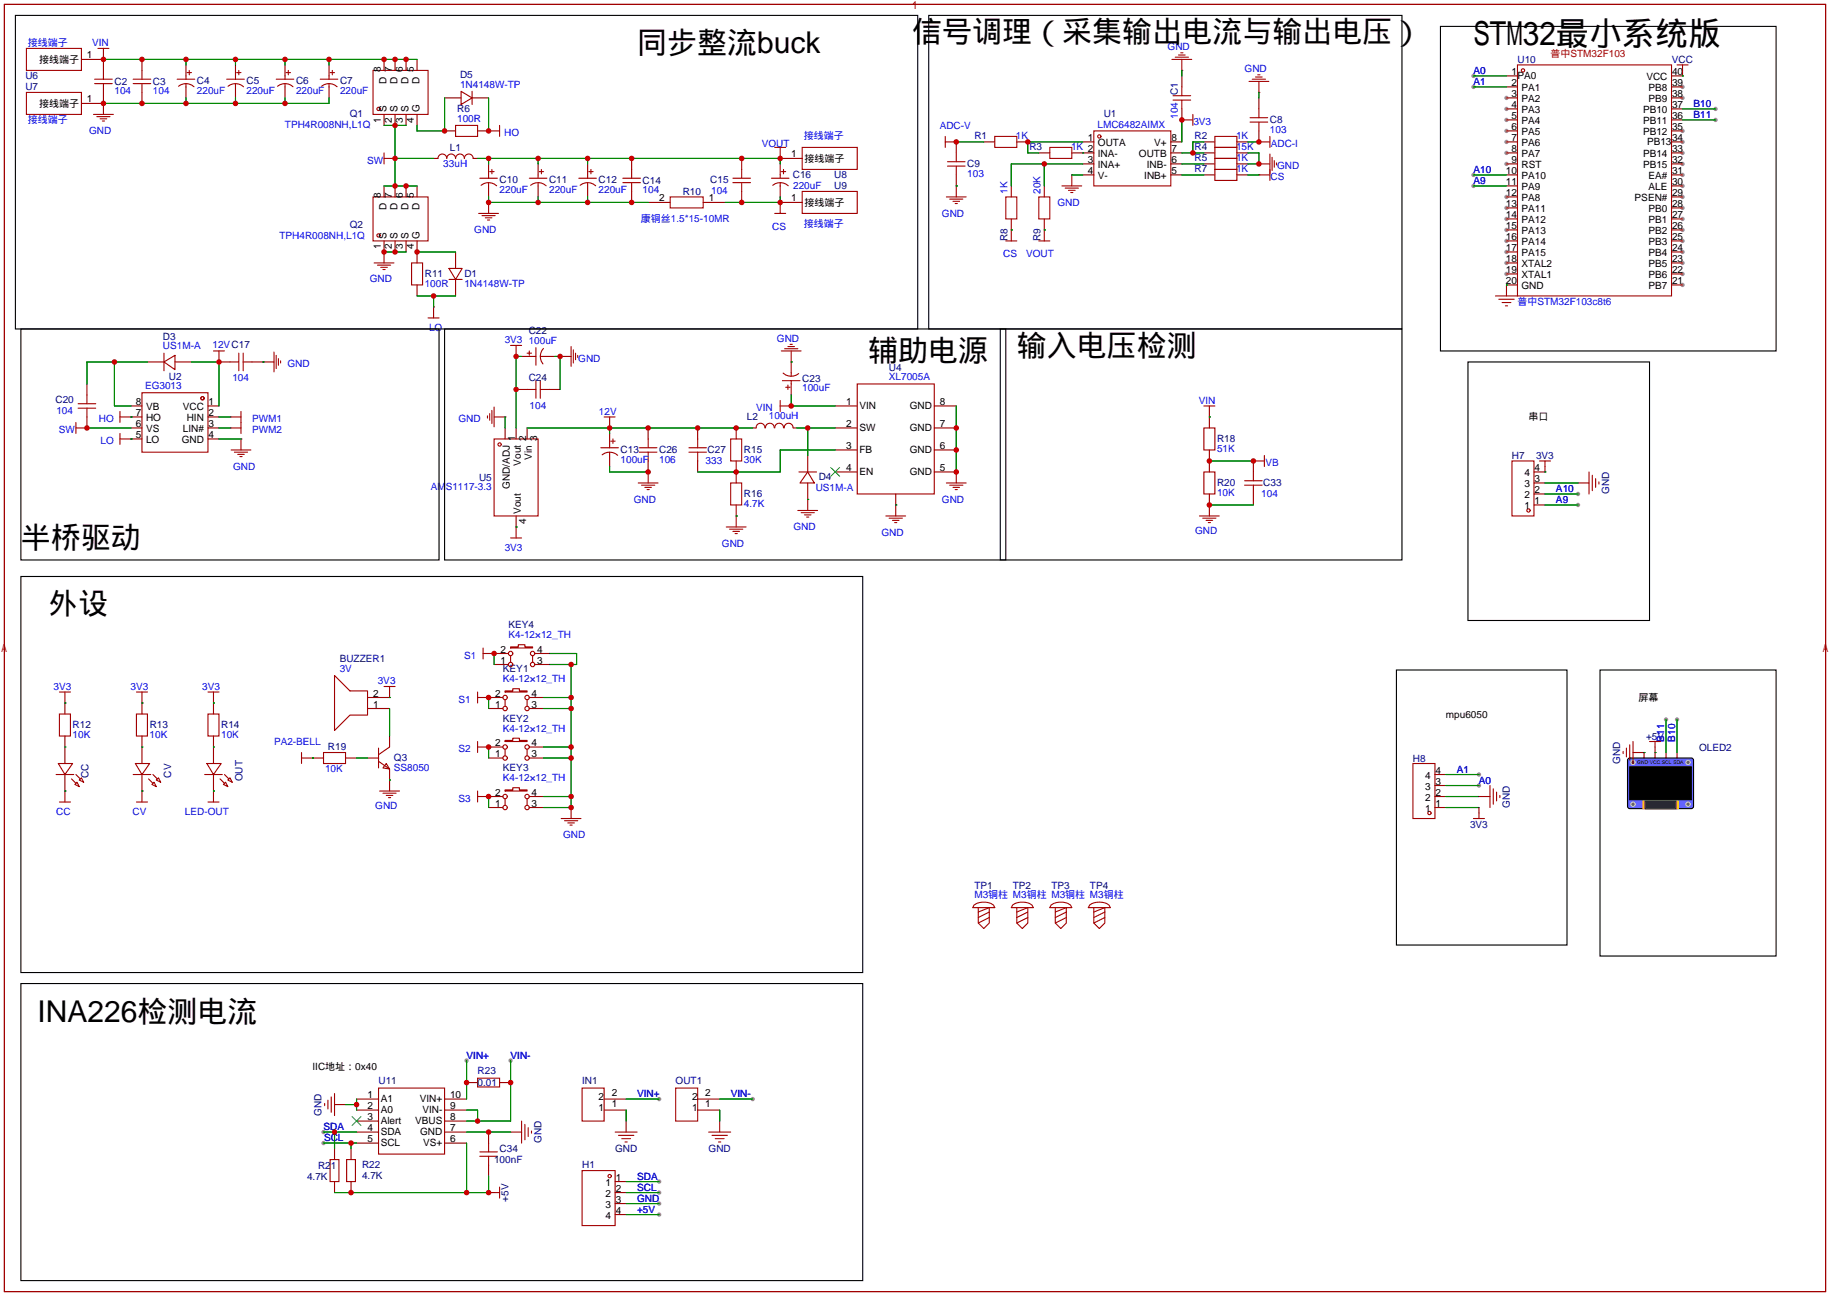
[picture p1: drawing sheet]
<svg xmlns="http://www.w3.org/2000/svg" width="422mm" height="299mm" viewBox="0 0 422 299" stroke-linecap="round" stroke-linejoin="round" font-family="sans-serif">
<g fill="#999">
<circle cx="347.7" cy="22.6" r=".51"/>
<circle cx="347.7" cy="25.1" r=".51"/>
<circle cx="347.7" cy="27.7" r=".51"/>
<circle cx="347.7" cy="30.2" r=".51"/>
<circle cx="347.7" cy="32.8" r=".51"/>
<circle cx="347.7" cy="35.3" r=".51"/>
<circle cx="347.7" cy="37.8" r=".51"/>
<circle cx="347.7" cy="45.5" r=".51"/>
<circle cx="347.7" cy="48" r=".51"/>
<circle cx="347.7" cy="50.5" r=".51"/>
<circle cx="347.7" cy="53.1" r=".51"/>
<circle cx="347.7" cy="55.6" r=".51"/>
<circle cx="347.7" cy="58.2" r=".51"/>
<circle cx="347.7" cy="60.7" r=".51"/>
<circle cx="347.7" cy="63.2" r=".51"/>
<circle cx="388.4" cy="65.8" r=".51"/>
<circle cx="388.4" cy="63.2" r=".51"/>
<circle cx="388.4" cy="60.7" r=".51"/>
<circle cx="388.4" cy="58.2" r=".51"/>
<circle cx="388.4" cy="55.6" r=".51"/>
<circle cx="388.4" cy="53.1" r=".51"/>
<circle cx="388.4" cy="50.5" r=".51"/>
<circle cx="388.4" cy="48" r=".51"/>
<circle cx="388.4" cy="45.5" r=".51"/>
<circle cx="388.4" cy="42.9" r=".51"/>
<circle cx="388.4" cy="40.4" r=".51"/>
<circle cx="388.4" cy="37.8" r=".51"/>
<circle cx="388.4" cy="35.3" r=".51"/>
<circle cx="388.4" cy="32.8" r=".51"/>
<circle cx="388.4" cy="30.2" r=".51"/>
<circle cx="388.4" cy="22.6" r=".51"/>
<circle cx="388.4" cy="20.1" r=".51"/>
<circle cx="387.1" cy="166.1" r=".51"/>
<circle cx="384.6" cy="166.1" r=".51"/>
<circle cx="364.2" cy="114" r=".51"/>
<circle cx="364.2" cy="116.6" r=".51"/>
<circle cx="340.1" cy="40.4" r=".51"/>
<circle cx="340.1" cy="42.9" r=".51"/>
<circle cx="341.4" cy="181.4" r=".51"/>
<circle cx="396" cy="27.7" r=".51"/>
<circle cx="396" cy="25.1" r=".51"/>
<circle cx="341.4" cy="178.8" r=".51"/>
<circle cx="340.1" cy="17.5" r=".51"/>
<circle cx="340.1" cy="20.1" r=".51"/>
<circle cx="74.7" cy="263.9" r=".51"/>
<circle cx="74.7" cy="261.4" r=".51"/>
<circle cx="107.7" cy="244.9" r=".51"/>
<circle cx="117.9" cy="244.9" r=".51"/>
<circle cx="152.1" cy="253.7" r=".51"/>
<circle cx="173.7" cy="253.7" r=".51"/>
<circle cx="152.1" cy="272.8" r=".51"/>
<circle cx="152.1" cy="275.3" r=".51"/>
<circle cx="152.1" cy="277.9" r=".51"/>
<circle cx="152.1" cy="280.4" r=".51"/>
</g>
<g fill="none" stroke="#a10000" stroke-width=".25">
<path d="M1 1h420.4v297.2h-420.4zM6.1 11.2h12.7v5.1h-12.7zM21.8 18.3h4.1M21.8 19.3h4.1M22.6 11.2h2.5M23.9 11.2v2.5M23.9 16.3v2M23.9 19.3v2M30.7 18.3h4.1M30.7 19.3h4.1M32.8 16.3v2M32.8 19.3v2"/>
<path d="M40.9 18.3h4.1M41.2 19.9a2.74 2.74 0 0 1 3.6 .1M42.9 17.5v.8M42.9 19.3v.8M43.2 16.8h1M43.7 16.3v1M52.3 18.3h4.1M52.6 19.9a2.74 2.74 0 0 1 3.6 .1M54.4 17.5v.8M54.4 19.3v.8M54.6 16.8h1M55.1 16.3v1"/>
<path d="M63.8 18.3h4M64.1 19.9a2.74 2.74 0 0 1 3.5 .1M65.8 17.5v.8M65.8 19.3v.8M66 16.8h1.1M66.5 16.3v1M73.9 18.3h4.1M74.2 19.9a2.74 2.74 0 0 1 3.6 .1M75.9 17.5v.8M75.9 19.3v.8M76.2 16.8h1M76.7 16.3v1"/>
<path d="M86.1 16.3h12.7v10.1h-12.7zM270.5 13.7h4.6M271.3 13.2h3M272 12.7h1.6M272.5 12.2h.5M272.8 13.7v2.6M288.3 18.8h4.6M289.1 18.3h3M289.8 17.8h1.5M290.3 17.3h.5M290.6 18.8v2.5M6.1 21.3h12.7v5.1h-12.7z"/>
<path d="M21.6 26.4h4.6M22.4 26.9h3M23.1 27.4h1.5M23.6 27.9h.5M23.9 23.9v2.5M88.6 35.3v2.5M88.6 36.6h2.6M101.1 36.6a1.02 1.02 0 0 1 1-1 1.02 1.02 0 0 1 1 1 1.02 1.02 0 0 1 1-1 1.02 1.02 0 0 1 1.1 1 1.02 1.02 0 0 1 1-1 1.02 1.02 0 0 1 1 1 1.02 1.02 0 0 1 1-1 1.02 1.02 0 0 1 1 1M105.2 29h5v2.5h-5zM106.4 21.1l2.6 1.5-2.6 1.5zM109 21.1v3M112.8 30.2h2.5"/>
<path d="M113 39.6h1M113.5 39.1v1M115.3 29v2.5M124.5 39.6h1M125 39.1v1M135.9 39.6h1M136.4 39.1v1M145.8 39.1v2M171.2 39.1v2M178.8 34h2.6M180.1 34v2.6M180.3 39.6h1.1"/>
<path d="M180.8 39.1v1M185.2 34h12.7v5.1h-12.7zM218.2 32.8h2.5M218.2 31.5v2.5M218.7 38.4h4.1M218.7 37.3h4.1M220.7 35.3v2M220.7 38.4v2M229.6 31.5h5.1v2.5h-5.1zM242.3 34h5.1v2.6h-5.1zM252.5 30.2h17.8v12.7h-17.8zM270.8 23.1h4"/>
<path d="M270.8 22.1h4M272.8 20.1v2M272.8 23.1v2M272.8 27.7h2.5M275.3 26.4v2.6M280.4 39.1h5.1v2.6h-5.1zM280.4 36.6h5.1v2.5h-5.1zM280.4 34h5.1v2.6h-5.1zM280.4 31.5h5.1v2.5h-5.1zM288.5 28.2h4.1M288.5 27.2h4.1M290.6 32.8h2.5"/>
<path d="M290.6 37.8h2.5M290.6 25.1v2.1M290.6 28.2v2M293.1 31.5v2.5M293.1 35.6v6.1M293.6 36.3v3.1M294.1 37.1v1.5M294.6 37.6v.5M86.1 45.5h12.7v10.1h-12.7zM88.6 58.2v2.5M110.5 49.3h4.6M110.7 41.1h4.1"/>
<path d="M111 42.8a2.74 2.74 0 0 1 3.6 .1M111.3 49.8h3M112 50.3h1.5M112.5 50.8h.5M112.8 40.4v.7M112.8 42.2v.7M112.8 46.7v2.6M122.2 41.1h4M122.5 42.8a2.74 2.74 0 0 1 3.6 .1M124.2 40.4v.7M124.2 42.2v.7M133.6 41.1h4.1"/>
<path d="M133.9 42.8a2.74 2.74 0 0 1 3.6 .1M135.6 40.4v.7M135.6 42.2v.7M143.8 41.1h4M143.8 42.2h4M145.8 42.2v2M154.7 45.5h7.6v2.5h-7.6zM169.2 41.1h4M169.2 42.2h4M171.2 42.2v2M178.1 41.1h4M178.4 42.8a2.74 2.74 0 0 1 3.5 .1"/>
<path d="M178.8 49.3h2.6M180.1 40.4v.7M180.1 42.2v.7M180.1 46.7v2.6M185.2 44.2h12.7v5.1h-12.7zM218.4 45.5h4.6M219.2 46h3M220 46.5h1.5M220.5 47h.5M220.7 42.9v2.6M232.2 45.5h2.5v5h-2.5zM232.2 55.6h2.5"/>
<path d="M233.4 53.1v2.5M239.8 45.5h2.5v5h-2.5zM239.8 55.6h2.5M241 53.1v2.5M245.1 42.9h4.6M245.9 43.4h3M246.6 43.9h1.6M247.1 44.5h.5M247.4 40.4v2.5M290.6 40.4h2.5M86.4 60.7h4.5M87.1 61.2h3.1"/>
<path d="M87.9 61.7h1.5M88.4 62.2h.5M95 60.7h2.5v5.1h-2.5zM98.8 73.4h2.5M100.1 70.9v2.5M103.6 62h3.1l-1.5 2.5zM103.6 64.5h3.1M117.9 79.8h2.5M119.1 79.8v2.5M182.4 79.5h.5M17.5 98.8h2.6M17.5 97.5v2.6"/>
<path d="M18 93.2h4.1M18 94.2h4.1M20.1 91.2v2M20.1 94.2v2.1M27.7 96.3h2.5M27.7 95v2.5M32.8 90.7h15.2v13.7h-15.2zM37.8 83.6l2.6-1.6v3.3zM37.8 81.5v4.1M49.3 81h2.5M50.5 81v2.6M53.1 96.3h2.5"/>
<path d="M53.1 98.8h2.5M53.1 83.6h2M55.1 81.5v4.1M55.6 95v5.1M56.1 83.6h2.1M56.1 81.5v4.1M60.7 83.6h2.5M63.2 81.3v4.6M63.8 82v3.1M64.3 82.8v1.5M64.8 83.3v.5M112.5 96v.5"/>
<path d="M113 95.5v1.5M113.5 94.7v3.1M114 96.3h2.6M114 94v4.6M121.7 89.9h2M121.7 81.5h1M122.2 81v1M122.9 82.3h.8M123.7 80.3v4M123.7 87.9v4M124.7 82.3h.8M124.7 87.9v4"/>
<path d="M124.7 89.9h2M125.4 80.4a2.74 2.74 0 0 0-.1 3.6M129.3 82.3h2.5M131.8 80v4.6M132.3 80.8v3M132.8 81.5v1.6M133.3 82v.6M139.4 96.3h2.6M140.7 96.3v2.5M174.5 98.8a1.01 1.01 0 0 1 1-1.1 1.01 1.01 0 0 1 1.1 1.1M176.7 98.8a1.01 1.01 0 0 1 1-1.1 1.01 1.01 0 0 1 1 1.1M178.8 98.8a1.01 1.01 0 0 1 1-1.1 1.01 1.01 0 0 1 1.1 1.1"/>
<path d="M180.1 93.7h2.5M180.1 92.5v2.5M180.3 81h4.6M180.6 87.9h4.1M180.8 86.1a2.74 2.74 0 0 0 3.6 .2M181 98.8a1.01 1.01 0 0 1 1-1.1 1.01 1.01 0 0 1 1 1.1M181.1 80.5h3M181.4 89.4h1M181.9 80h1.5M181.9 88.9v1M182.6 81v2.6M182.6 86.1v.8"/>
<path d="M182.6 87.9v.7M197.9 88.6h17.7v25.4h-17.7zM277.9 98.8h2.5v5.1h-2.5zM277.9 93.7h2.5M279.1 93.7v2.6M27.7 100.1v2.5M27.7 101.3h2.5M53.3 103.9h4.6M54.1 104.4h3M54.9 104.9h1.5M55.4 105.4h.5M55.6 101.3v2.6"/>
<path d="M114 101.3h10.2v17.8h-10.2zM138.7 103.4h4M139 105a2.74 2.74 0 0 1 3.6 .1M140.7 102.6v.8M140.7 104.4v.8M141 101.9h1M141.5 101.3v1.1M147.3 111.5h4.6M147.6 104.4h4M147.6 103.4h4M148.1 112h3M148.8 112.5h1.6"/>
<path d="M149.4 113h.5M149.6 101.3v2.1M149.6 104.4v2M149.6 109v2.5M159 104.4h4.1M159 103.4h4.1M161 101.3v2.1M161 104.4v2M168.7 101.3h2.5v5.1h-2.5zM168.7 111.5h2.5v5.1h-2.5zM169.9 119.1v2.6M184.1 117.9h4.6"/>
<path d="M184.4 109h4.1M184.9 118.4h3.1M185.7 118.9h1.5M186.2 119.4h.5M186.4 109l1.6 2.5h-3.3zM186.4 115.3v2.6M204.5 119.1h4.5M205.2 119.6h3.1M206.8 116.6v2.5M218.4 111.5h4.6M219.2 112h3M220 112.5h1.5"/>
<path d="M220.5 113h.5M220.7 109v2.5M276.9 119.1h4.5M277.6 119.6h3.1M277.9 109h2.5v5h-2.5zM279.1 116.6v2.5M287.3 112h4M287.3 111h4M289.3 109v2M289.3 112v2M289.3 106.4h2.5M291.8 105.2v2.5"/>
<path d="M117.9 124.2h2.5M119.1 121.7v2.5M167.6 121.7h4.6M168.4 122.2h3M169.2 122.7h1.5M169.7 123.2h.5M206 120.1h1.5M206.5 120.6h.5M278.4 120.1h1.5M278.9 120.6h.5M13.7 159.8h2.6M15 159.8v2.5"/>
<path d="M31.5 159.8h2.5M32.8 159.8v2.5M48 159.8h2.5M49.3 159.8v2.5M77.2 156l3.6 3.5h4v5.6h-4l-3.6 3.6zM88.6 158.5h2.6M89.9 158.5v2.5M110.2 159.8v2.5M116.6 159.5h1.8v-.5h1.5v.5h1.8v.3h-5.1zM13 178.8h4M13.5 176.3h3.3l-1.8 2.5zM13.7 164.8h2.6v5.1h-2.6z"/>
<path d="M16.5 179.8l1 1M17.5 178.8l1 1M18.8 179.6l.5 1-1-.5zM30.7 178.8h4.1M31.2 176.3h3.3l-1.7 2.5zM31.5 164.8h2.5v5.1h-2.5zM34.3 179.8l1 1M35.3 178.8l1 1M47.2 178.8h4.1M47.8 176.3h3.3l-1.8 2.5zM48 164.8h2.5v5.1h-2.5zM50.8 179.8l1 1"/>
<path d="M51.8 178.8l1 1M69.6 175h2.5M69.6 173.7v2.6M74.7 173.7h5.1v2.6h-5.1zM87.4 175.8l2.5 1.7M87.4 172.7v4.6M89.2 176.3l.7 1.2-1.5-.2zM89.9 172.5l-2.5 1.7M110.2 161h2.6M110.2 171.2v2.5M110.2 172.5h2.6M116.6 170.9h1.8v-.5h1.5v.5h1.8v.3h-5.1z"/>
<path d="M116.6 161.5v1.6M116.6 173v1.5M121.7 161.5v1.6M121.7 173v1.5M13.7 185.2h2.6M15 182.6v2.6M17.3 181.1l.5-.5 .5 1zM31.5 185.2h2.5M32.8 182.6v2.6M35.1 181.1l.5-.5 .5 1zM36.1 180.1l.5-.5 .5 1zM48 185.2h2.5"/>
<path d="M49.3 182.6v2.6M51.6 181.1l.5-.5 .5 1zM52.6 180.1l.5-.5 .5 1zM87.6 182.6h4.6M88.4 183.1h3M89.2 183.6h1.5M89.7 184.1h.5M89.9 180.1v2.5M110.2 182.6v2.6M110.2 183.9h2.6M116.6 182.4h1.8v-.5h1.5v.5h1.8v.2h-5.1zM116.6 184.4v1.5"/>
<path d="M121.7 184.4v1.5M129.5 189h4.6M130.3 189.5h3M131.1 190h1.5M131.6 190.5h.5M131.8 186.4v2.6M224.8 209a4.1 4.1 0 0 1 4.5 0l.3 .5h-5.1zM225.8 209.5v3.6l1.3 1.3 1.2-1.3v-3.6l-2.5 1.1M228.3 210.6l-2.5 1.2M228.3 211.8l-2.5 1.3M233.7 209a4.1 4.1 0 0 1 4.5 0l.3 .5h-5.1zM234.7 209.5v3.6l1.3 1.3 1.2-1.3v-3.6l-2.5 1.1"/>
<path d="M237.2 210.6l-2.5 1.2M237.2 211.8l-2.5 1.3M242.6 209a4.1 4.1 0 0 1 4.5 0l.3 .5h-5.1zM243.6 209.5v3.6l1.3 1.3 1.2-1.3v-3.6l-2.5 1.1M246.1 210.6l-2.5 1.2M246.1 211.8l-2.5 1.3M251.5 209a4.1 4.1 0 0 1 4.5 0l.3 .5h-5.1zM252.5 209.5v3.6l1.2 1.3 1.3-1.3v-3.6l-2.5 1.1M255 210.6l-2.5 1.2M255 211.8l-2.5 1.3"/>
<circle cx="87.4" cy="25.1" r=".38"/>
<circle cx="253.7" cy="31.5" r=".38"/>
<circle cx="87.4" cy="54.4" r=".38"/>
<circle cx="46.7" cy="91.9" r=".38"/>
<circle cx="115.3" cy="102.6" r=".38"/>
<circle cx="116.6" cy="161" r=".51"/>
<circle cx="116.6" cy="163.6" r=".51"/>
<circle cx="116.6" cy="172.5" r=".51"/>
<circle cx="116.6" cy="175" r=".51"/>
<circle cx="121.7" cy="161" r=".51"/>
<circle cx="121.7" cy="163.6" r=".51"/>
<circle cx="121.7" cy="172.5" r=".51"/>
<circle cx="121.7" cy="175" r=".51"/>
<circle cx="116.6" cy="183.9" r=".51"/>
<circle cx="116.6" cy="186.4" r=".51"/>
<circle cx="121.7" cy="186.4" r=".51"/>
<circle cx="121.7" cy="183.9" r=".51"/>
</g>
<g fill="none" stroke="#870000" stroke-width=".25">
<path d="M18.8 13.7h5.1M23.9 13.7h.1M23.9 13.7v2.6M32.8 13.7v2.6M42.9 15v2.5M54.4 15v2.5M65.8 15v2.5M75.9 15v2.5M88.6 13.7v2.6M91.2 13.7v2.6M93.7 13.7v2.6M96.3 13.7v2.6"/>
<path d="M272.8 16.3h.1M272.8 17.5v2.6M18.8 23.9h5.1M23.9 23.9h.1M23.9 21.3v2.6M32.8 21.3v2.6M42.9 20.1v2.5M54.4 20.1v2.5M65.8 20.1v2.5M75.9 20.1v2.5M88.6 26.4v2.6M91.2 36.6h.1"/>
<path d="M91.2 26.4v2.6M93.7 26.4v2.6M96.3 26.4v2.6M100.1 36.6h1M102.6 30.2h2.6M102.6 22.6h3.8M109 22.6h3.8M109.2 36.6h1M110.2 30.2h2.6M112.8 30.2h.1M112.8 37.8v2.6M124.2 37.8v2.6"/>
<path d="M135.6 37.8v2.6M145.8 36.6v2.5M171.2 36.6v2.5M180.1 36.6h.1M180.1 36.6h5.1M180.1 37.8v2.6M220.7 32.8h.1M220.7 32.8v2.5M227.1 32.8h2.5M234.7 32.8h2.5M239.8 35.3h2.5M247.4 35.3h5.1"/>
<path d="M249.9 32.8h2.6M249.9 37.8h2.6M270.3 32.8h2.5M270.3 35.3h2.5M270.3 37.8h2.5M272.8 27.7h.1M272.8 25.1v2.6M277.9 32.8h2.5M277.9 35.3h2.5M277.9 37.8h2.5M285.5 32.8h2.5M285.5 35.3h2.5"/>
<path d="M285.5 37.8h2.5M290.6 37.8h.1M290.6 21.3h.1M290.6 32.8h.1M290.6 22.6v2.5M290.6 30.2v2.6M88.6 58.2h.1M88.6 42.9v2.6M88.6 55.6v2.6M91.2 42.9v2.6M91.2 55.6v2.6M93.7 42.9v2.6"/>
<path d="M93.7 55.6v2.6M96.3 42.9v2.6M96.3 55.6v5.1M105.2 58.2v3.8M112.8 46.7h.1M112.8 42.9v2.6M124.2 42.9v2.6M135.6 42.9v2.6M145.8 44.2v2.5M149.6 46.7h5.1M162.3 46.7h5.1M171.2 44.2v2.5"/>
<path d="M180.1 46.7h.1M180.1 46.7h5.1M180.1 42.9v2.6M220.7 42.9h.1M220.7 40.4v2.5M233.4 53.1h.1M233.4 42.9v2.6M233.4 50.5v2.6M241 53.1h.1M241 42.9v2.6M241 50.5v2.6M247.4 40.4h.1"/>
<path d="M249.9 40.4h2.6M270.3 40.4h2.5M277.9 40.4h2.5M285.5 40.4h2.5M290.6 40.4h.1M96.3 65.8v2.5M100.1 70.9h.1M105.2 64.5v3.8M20.1 98.8h.1M20.1 88.6v2.6M20.1 96.3v2.5M30.2 96.3h.1"/>
<path d="M30.2 93.7h2.6M30.2 96.3h2.6M30.2 98.8h2.6M34 83.6h3.8M40.4 83.6h3.8M48 93.7h2.5M48 96.3h2.5M48 98.8h2.5M50.5 83.6h.1M50.5 83.6h2.6M53.1 96.3h.1M53.1 98.8h.1"/>
<path d="M58.2 83.6h2.5M60.7 83.6h.1M116.6 96.3h.1M116.6 98.8v2.5M119.1 82.3h.1M119.1 98.8v2.5M119.1 89.9h2.6M120.4 82.3h2.5M121.7 98.8v2.5M125.5 82.3h2.5M126.7 89.9h2.6M129.3 82.3h.1"/>
<path d="M140.7 98.8h.1M149.6 98.8v2.5M161 98.8v2.5M169.9 98.8v2.5M173.7 98.8h.8M182.6 83.6h.1M182.6 93.7h.1M182.6 83.6v2.5M182.6 88.6v2.6M183.1 98.8h.8M192.8 93.7h5.1M192.8 98.8h5.1"/>
<path d="M215.6 93.7h5.1M215.6 98.8h5.1M279.1 96.3h.1M279.1 96.3v2.5M30.2 101.3h.1M30.2 101.3h2.6M48 101.3h2.5M55.6 101.3h.1M119.1 119.1v2.6M140.7 100.1v2.5M140.7 105.2v2.5M149.6 109h.1"/>
<path d="M149.6 106.4v2.6M161 106.4v2.6M169.9 119.1h.1M169.9 106.4v5.1M169.9 116.6v2.5M186.4 115.3h.1M186.4 105.2v3.8M186.4 111.5v3.8M192.8 103.9h5.1M192.8 109h5.1M206.8 116.6h.1M206.8 114v2.6"/>
<path d="M215.6 103.9h5.1M215.6 109h5.1M220.7 109h.1M279.1 116.6h.1M279.1 103.9v5.1M279.1 114v2.6M289.3 106.4h.1M289.3 106.4v2.6M289.3 114v2.6M119.1 121.7h.1M15 162.3h.1M15 162.3v2.5"/>
<path d="M15 169.9v6.4M15 178.8v3.8M32.8 162.3h.1M32.8 162.3v2.5M32.8 169.9v6.4M32.8 178.8v3.8M49.3 162.3h.1M49.3 162.3v2.5M49.3 169.9v6.4M49.3 178.8v3.8M72.1 175h.1M72.1 175h2.6"/>
<path d="M79.8 175h2.5M84.8 163.6h5.1M84.8 161h5.1M84.8 175h2.6M89.9 161h.1M89.9 169.9v2.6M89.9 177.5v2.6M112.8 161h.1M112.8 172.5h.1M112.8 163.6h3.3M112.8 161h3.3M112.8 175h3.3"/>
<path d="M112.8 172.5h3.3M122.2 163.6h3.3M122.2 161h3.3M122.2 175h3.3M122.2 172.5h3.3M15 182.6h.1M32.8 182.6h.1M49.3 182.6h.1M89.9 180.1h.1M112.8 183.9h.1M112.8 186.4h3.3M112.8 183.9h3.3"/>
<path d="M122.2 186.4h3.3M122.2 183.9h3.3M131.8 186.4h.1"/>
</g>
<path d="M191.8 108l2 2M193.8 108l-2 2" fill="none" stroke="#3c3" stroke-width=".25"/>
<g fill="none" stroke="#008700" stroke-width=".25">
<path d="M23.9 13.7h72.4M42.9 13.7v1.3M54.4 13.7v1.3M65.8 13.7v1.3M75.9 13.7v1.3M272.8 16.3v1.2M42.9 22.6v1.3M54.4 22.6v1.3M65.8 22.6v1.3M75.9 22.6v1.3h-52M88.6 29h5.1M91.2 29v13.9"/>
<path d="M91.2 36.6h8.9M102.6 22.6v7.6h-6.3v-1.2M110.2 36.6h69.9v1.2M112.8 22.6v7.6M112.8 36.6v1.2M124.2 36.6v1.2M135.6 36.6v1.2M220.7 32.8h6.4M241 37.8v5.1M249.9 35.3h.1M249.9 32.8h-12.7v2.5h2.6M249.9 37.8h-16.5v5.1"/>
<path d="M272.8 35.3h5.1M272.8 37.8h5.1M272.8 27.7v5.1M277.9 32.8h-2.6v2.5M288 35.3h2.6v2.5h-2.6M288 32.8h2.6M290.6 21.3v1.3M88.6 42.9h7.7M88.6 58.2h5.1M96.3 58.2h8.9M112.8 45.5v1.2h36.8M124.2 45.5v1.2"/>
<path d="M135.6 45.5v1.2M180.1 45.5v1.2h-12.7M220.7 42.9h.1M233.4 53.1h.1M241 53.1h.1M247.4 40.4h2.5M272.8 40.4h5.1M288 40.4h2.6M96.3 68.3h8.9M100.1 68.3v2.6M20.1 98.8h10.1M26.4 83.6v10.1h3.8"/>
<path d="M30.2 96.3h.1M34 83.6h-13.9v5M44.2 83.6h6.3v10.1M50.5 98.8h2.6M50.5 96.3h2.6M60.7 83.6h.1M116.6 96.3v2.5M120.4 82.3h-1.3v16.5M121.7 98.8h52M128 82.3h1.3v7.6M140.7 98.8v1.3M182.6 83.6h.1"/>
<path d="M182.6 91.2v2.5h10.2M183.9 98.8h8.9M186.4 98.8v6.4M220.7 93.7v15.3M279.1 96.3h.1M30.2 101.3h.1M50.5 101.3h5.1M140.7 107.7v1.3h8.9M169.9 119.1h.1M186.4 115.3h.1M192.8 103.9h-12.7v5.1h-19.1M206.8 116.6h.1"/>
<path d="M279.1 106.4h10.2M279.1 116.6h10.2M119.1 121.7h.1M126.7 150.9h6.4v2.5h-6.4M131.8 153.4v33h-6.3M15 172.5h.1M15 162.3h.1M32.8 172.5h.1M32.8 162.3h.1M49.3 172.5h.1M49.3 162.3h.1M72.1 175h.1"/>
<path d="M82.3 175h2.5M89.9 161h.1M89.9 163.6v6.3M112.8 161v2.6M112.8 172.5v2.5M125.5 175h6.3M125.5 172.5h6.3M125.5 163.6h6.3M125.5 161h6.3M15 182.6h.1M32.8 182.6h.1M49.3 182.6h.1"/>
<path d="M89.9 180.1h.1M112.8 183.9v2.5M125.5 183.9h6.3"/>
</g>
<path d="M3.6 3.6h208.2v72.3h-208.2zM214.4 3.6h109.2v72.3h-109.2zM4.8 75.9h96.5v53.4h-96.5zM102.6 75.9h129.6v53.4h-129.6zM230.9 75.9h92.7v53.4h-92.7z" fill="none" stroke="#000" stroke-width=".25"/>
<path d="M379.7 184.7h7.4v2h-7.4z" fill="#21212e" stroke="#6e4717" stroke-width=".25"/>
<path d="M375.7 175.3l.5-.3 14.5 .1 .2 .4-.1 10.9-.4 .3-14.5-.1-.2-.4z" fill="#39f" stroke="#000" stroke-width=".25"/>
<g fill="#666" stroke="#ccc" stroke-width=".25">
<circle cx="389.6" cy="176" r=".51"/>
<circle cx="376.9" cy="176" r=".51"/>
<circle cx="376.9" cy="185.7" r=".51"/>
<circle cx="389.6" cy="185.7" r=".51"/>
</g>
<path d="M376.2 177h14.2v7.7h-14.2z" fill="#000" stroke="#000" stroke-width=".25"/>
<g fill="none" stroke="#870000" stroke-width=".25">
<path d="M347.7 17.5h2.6M388.4 16.3v1.2h-2.6M347.7 20.1h2.6M347.7 22.6h2.6M347.7 25.1h2.6M347.7 27.7h2.6M347.7 30.2h2.6M347.7 32.8h2.6M347.7 35.3h2.6M347.7 37.8h2.6M385.8 20.1h2.6M385.8 22.6h2.6"/>
<path d="M385.8 25.1h2.6M385.8 27.7h2.6M385.8 30.2h2.6M385.8 32.8h2.6M385.8 35.3h2.6M385.8 37.8h2.6M347.7 40.4h2.6M347.7 42.9h2.6M347.7 45.5h2.6M347.7 48h2.6M347.7 50.5h2.6M347.7 53.1h2.6"/>
<path d="M347.7 55.6h2.6M347.7 58.2h2.6M385.8 40.4h2.6M385.8 42.9h2.6M385.8 45.5h2.6M385.8 48h2.6M385.8 50.5h2.6M385.8 53.1h2.6M385.8 55.6h2.6M385.8 58.2h2.6M347.7 60.7h2.6M347.7 63.2h2.6"/>
<path d="M350.3 65.8h-2.6v2.5M385.8 60.7h2.6M385.8 63.2h2.6M385.8 65.8h2.6M354.1 116.6h2.5M354.1 114h2.5M354.1 111.5h2.5M356.6 107.7v1.3h-2.5M364.2 111.5h2.6M114 150.9h.1M114 153.4h3.3M114 150.9h3.3"/>
<path d="M123.4 153.4h3.3M123.4 150.9h3.3M331.2 178.8h2.6M376.9 173.7h2.6v1.3M382 172.5v2.5M384.6 173.7v1.3M387.1 173.7v1.3M331.2 186.4h2.6M331.2 183.9h2.6M331.2 181.4h2.6M341.4 183.9h2.5M341.4 186.4v1.3"/>
<path d="M77.2 255h2.6M82.3 253.7h5.1M82.3 256.3h5.1M82.3 258.8h5.1M102.6 253.7h5.1M102.6 256.3h5.1M102.6 258.8h5.1M107.7 249.9h2.5M115.3 249.9h2.6M139.4 253.7h5.1M139.4 256.3h5.1M144.5 258.8v2.6"/>
<path d="M161 253.7h5.1M161 256.3h5.1M166.1 258.8v2.6M77.2 265.2v2.5M77.2 272.8v2.5M81 265.2v2.5M81 272.8v2.5M82.3 261.4h5.1M82.3 263.9h5.1M102.6 261.4h5.1M102.6 263.9h5.1M112.8 275.3h1.2"/>
<path d="M112.8 261.4v2.5M112.8 269v2.5M117.9 261.4h2.5M142 275.3h2.5M142 272.8h2.5M142 277.9h2.5M142 280.4h2.5"/>
</g>
<path d="M379.2 184.9h8.1v1.8h-8.1z" fill="#fc0" stroke="#fc0" stroke-width=".25"/>
<path d="M379.7 184.9h7.1v1.8h-7.1z" fill="#333" stroke="#333" stroke-width=".25"/>
<g fill="none" stroke="#008700" stroke-width=".25">
<path d="M340.1 17.5h7.6M388.4 17.5h.1M340.1 20.1h7.6M388.4 27.7h7.6M388.4 25.1h7.6M340.1 40.4h7.6M340.1 42.9h7.6M347.7 65.8h.1M356.6 109h.1M356.6 111.5h7.6M356.6 114h7.6M356.6 116.6h7.6"/>
<path d="M114 150.9v2.5M333.8 178.8h7.6M379.5 173.7h.1M382 173.7h.1M384.6 166.1v7.6M387.1 166.1v7.6M333.8 181.4h7.6M333.8 183.9h7.6M333.8 186.4h7.6M79.8 255h2.5M82.3 253.7v2.6M107.7 244.9v8.8"/>
<path d="M107.7 256.3h2.5v2.5M117.9 244.9v13.9h-10.2M144.5 253.7h7.6M144.5 256.3v2.5M166.1 253.7h7.6M166.1 256.3v2.5M74.7 263.9h7.6M74.7 261.4h7.6M77.2 261.4v3.8M81 263.9v1.3M107.7 261.4h10.2M107.7 263.9v11.4"/>
<path d="M112.8 271.5v3.8h-35.6M144.5 275.3h7.6M144.5 272.8h7.6M144.5 277.9h7.6M144.5 280.4h7.6"/>
</g>
<g fill="none" stroke="#a10000" stroke-width=".25">
<path d="M350.3 15h35.5v53.3h-35.5zM387.1 15h2.5M388.4 15v1.3M345.2 68.3h5.1M345.9 69.1h3.6M346.7 69.9h2M347.5 70.6h.5M349 106.4h5.1v12.7h-5.1zM355.3 106.4h2.6M356.6 106.4v1.3M366.8 109v5M367.5 109.7v3.6"/>
<path d="M368.3 110.5v2M369.1 111.3v.5M111.5 150.9h2.5M111.5 149.6v2.5M117.9 149.4h1.7v-.6h1.6v.6h1.7v.2h-5zM117.9 151.4v1.5M122.9 151.4v1.5M326.1 176.3h5.1v12.7h-5.1zM374.6 173.5v.5M375.4 172.7v2.1M376.2 172v3.5M376.9 171.2v5.1"/>
<path d="M380.7 171.2h2.6M382 171.2v1.3M340.1 189h2.5M341.4 187.7v1.3M343.9 181.4v5M344.7 182.1v3.6M345.4 182.9v2M346.2 183.6v.5M74.9 254.8v.5M75.7 254v2M76.5 253.2v3.6M77.2 252.5v5.1"/>
<path d="M87.4 251.2h15.2v15.2h-15.2zM110.2 248.9h5.1v2.1h-5.1zM120.4 258.8v5.1M121.2 259.6v3.5M134.4 251.2h5v7.6h-5zM156 251.2h5v7.6h-5zM76.2 267.7h2v5.1h-2zM80 267.7h2v5.1h-2zM110.7 267h4.1M110.7 265.9h4.1M112.8 263.9v2M112.8 267v2"/>
<path d="M114 275.3h1.3M115.3 274.1v2.5M121.9 260.3v2.1M122.7 261.1v.5M134.4 270.3h7.6v12.7h-7.6zM142 261.4h5.1M142.7 262.1h3.6M143.5 262.9h2M144.3 263.7h.5M163.6 261.4h5.1M164.3 262.1h3.6M165.1 262.9h2"/>
<path d="M165.9 263.7h.5"/>
<circle cx="351.5" cy="16.3" r=".38"/>
<circle cx="352.8" cy="117.9" r=".38"/>
<circle cx="117.9" cy="150.9" r=".51"/>
<circle cx="117.9" cy="153.4" r=".51"/>
<circle cx="122.9" cy="150.9" r=".51"/>
<circle cx="122.9" cy="153.4" r=".51"/>
<circle cx="329.9" cy="187.7" r=".38"/>
<circle cx="140.7" cy="271.5" r=".38"/>
</g>
<path d="M332.5 6.1h77.5v74.9h-77.5zM338.8 83.6h41.9v59.7h-41.9zM4.8 133.1h194.3v91.4h-194.3zM322.3 154.7h39.4v63.5h-39.4zM369.3 154.7h40.7v66h-40.7zM4.8 227.1h194.3v68.6h-194.3z" fill="none" stroke="#000" stroke-width=".25"/>
<path d="M81.3 257.8l2 2M83.3 257.8l-2 2" fill="none" stroke="#3c3" stroke-width=".25"/>
<g fill="#c00">
<circle cx="289.3" cy="106.4" r=".63"/>
<circle cx="279.1" cy="106.4" r=".63"/>
<circle cx="279.1" cy="116.6" r=".63"/>
<circle cx="220.7" cy="98.8" r=".63"/>
<circle cx="220.7" cy="103.9" r=".63"/>
<circle cx="220.7" cy="109" r=".63"/>
<circle cx="182.6" cy="93.7" r=".63"/>
<circle cx="186.4" cy="98.8" r=".63"/>
<circle cx="161" cy="98.8" r=".63"/>
<circle cx="149.6" cy="98.8" r=".63"/>
<circle cx="169.9" cy="98.8" r=".63"/>
<circle cx="140.7" cy="98.8" r=".63"/>
<circle cx="169.9" cy="109" r=".63"/>
<circle cx="149.6" cy="109" r=".63"/>
<circle cx="119.1" cy="82.3" r=".63"/>
<circle cx="119.1" cy="89.9" r=".63"/>
<circle cx="129.3" cy="82.3" r=".63"/>
<circle cx="50.5" cy="83.6" r=".63"/>
<circle cx="26.4" cy="83.6" r=".63"/>
<circle cx="20.1" cy="98.8" r=".63"/>
<circle cx="112.8" cy="161" r=".63"/>
<circle cx="112.8" cy="172.5" r=".63"/>
<circle cx="131.8" cy="163.6" r=".63"/>
<circle cx="131.8" cy="161" r=".63"/>
<circle cx="131.8" cy="172.5" r=".63"/>
<circle cx="131.8" cy="175" r=".63"/>
<circle cx="131.8" cy="183.9" r=".63"/>
<circle cx="131.8" cy="186.4" r=".63"/>
<circle cx="131.8" cy="153.4" r=".63"/>
<circle cx="91.2" cy="29" r=".63"/>
<circle cx="93.7" cy="42.9" r=".63"/>
<circle cx="91.2" cy="42.9" r=".63"/>
<circle cx="91.2" cy="36.6" r=".63"/>
<circle cx="32.8" cy="13.7" r=".63"/>
<circle cx="23.9" cy="13.7" r=".63"/>
<circle cx="88.6" cy="13.7" r=".63"/>
<circle cx="75.9" cy="13.7" r=".63"/>
<circle cx="91.2" cy="13.7" r=".63"/>
<circle cx="93.7" cy="13.7" r=".63"/>
<circle cx="65.8" cy="13.7" r=".63"/>
<circle cx="54.4" cy="13.7" r=".63"/>
<circle cx="42.9" cy="13.7" r=".63"/>
<circle cx="32.8" cy="23.9" r=".63"/>
<circle cx="23.9" cy="23.9" r=".63"/>
<circle cx="65.8" cy="23.9" r=".63"/>
<circle cx="54.4" cy="23.9" r=".63"/>
<circle cx="42.9" cy="23.9" r=".63"/>
<circle cx="91.2" cy="58.2" r=".63"/>
<circle cx="88.6" cy="58.2" r=".63"/>
<circle cx="96.3" cy="58.2" r=".63"/>
<circle cx="102.6" cy="30.2" r=".63"/>
<circle cx="112.8" cy="30.2" r=".63"/>
<circle cx="180.1" cy="36.6" r=".63"/>
<circle cx="171.2" cy="36.6" r=".63"/>
<circle cx="135.6" cy="36.6" r=".63"/>
<circle cx="124.2" cy="36.6" r=".63"/>
<circle cx="112.8" cy="36.6" r=".63"/>
<circle cx="145.8" cy="36.6" r=".63"/>
<circle cx="112.8" cy="46.7" r=".63"/>
<circle cx="135.6" cy="46.7" r=".63"/>
<circle cx="124.2" cy="46.7" r=".63"/>
<circle cx="145.8" cy="46.7" r=".63"/>
<circle cx="180.1" cy="46.7" r=".63"/>
<circle cx="171.2" cy="46.7" r=".63"/>
<circle cx="237.2" cy="32.8" r=".63"/>
<circle cx="220.7" cy="32.8" r=".63"/>
<circle cx="241" cy="37.8" r=".63"/>
<circle cx="290.6" cy="37.8" r=".63"/>
<circle cx="275.3" cy="35.3" r=".63"/>
<circle cx="272.8" cy="27.7" r=".63"/>
<circle cx="290.6" cy="32.8" r=".63"/>
<circle cx="112.8" cy="183.9" r=".63"/>
<circle cx="100.1" cy="68.3" r=".63"/>
<circle cx="114" cy="150.9" r=".63"/>
<circle cx="82.3" cy="255" r=".63"/>
<circle cx="81" cy="263.9" r=".63"/>
<circle cx="77.2" cy="261.4" r=".63"/>
<circle cx="107.7" cy="275.3" r=".63"/>
<circle cx="81" cy="275.3" r=".63"/>
<circle cx="112.8" cy="275.3" r=".63"/>
<circle cx="107.7" cy="249.9" r=".63"/>
<circle cx="110.2" cy="258.8" r=".63"/>
<circle cx="117.9" cy="249.9" r=".63"/>
<circle cx="112.8" cy="261.4" r=".63"/>
</g>
<text font-size="7.6" x="340.1" y="10.4">STM32最小系统版</text>
<g font-size="6.9">
<text x="210.6" y="9.8">信号调理（采集输出电流与输出电压）</text>
<text x="147.1" y="12.3">同步整流buck</text>
<text x="200.4" y="83.4">辅助电源</text>
<text x="234.7" y="82.2">输入电压检测</text>
<text x="4.8" y="126.6">半桥驱动</text>
<text x="11.2" y="141.9">外设</text>
<text x="8.6" y="235.8">INA226检测电流</text>
</g>
<g font-size="2.3" fill="#00f">
<text x="6.4" y="10.6">接线端子</text>
<text x="21.3" y="10.6">VIN</text>
<text x="269.5" y="11.6">GND</text>
<text x="287.3" y="16.6">GND</text>
<text x="340.1" y="17.1">A0</text>
<text x="26.4" y="21.8">104</text>
<text x="35.3" y="21.8">104</text>
<text x="45.5" y="21.8">220uF</text>
<text x="56.9" y="21.8">220uF</text>
<text x="68.3" y="21.8">220uF</text>
<text x="78.5" y="21.8">220uF</text>
<text x="106.2" y="20.2">1N4148W-TP</text>
<text x="340.1" y="19.6">A1</text>
<text x="6.4" y="28.4">接线端子</text>
<text x="65.8" y="29.7">TPH4R008NH,L1Q</text>
<text x="105.5" y="28.1">100R</text>
<text x="216.9" y="29.8">ADC-V</text>
<text x="253.3" y="29.7">LMC6482AIMX</text>
<text x="271.9" y="27.5" transform="rotate(-90 271.9 27.5)">104</text>
<text x="275.5" y="28.9">3V3</text>
<text x="390.9" y="27.2">B11</text>
<text x="390.9" y="24.7">B10</text>
<text x="20.6" y="30.9">GND</text>
<text x="116.4" y="31.4">HO</text>
<text x="175.8" y="34">VOUT</text>
<text x="185.5" y="32.2">接线端子</text>
<text x="234.5" y="32.2">1K</text>
<text x="247.2" y="34.7">1K 2</text>
<text x="285.3" y="34.7">15K</text>
<text x="285.3" y="32.2">1K</text>
<text x="293.1" y="30.7">103</text>
<text x="293.3" y="34">ADC-I</text>
<text x="84.7" y="37.8">SW</text>
<text x="102.3" y="38.6">33uH</text>
<text x="223.3" y="40.8">103</text>
<text x="285.3" y="39.8">1K</text>
<text x="285.3" y="37.3">1K</text>
<text x="293.2" y="41.6">CS</text>
<text x="294.8" y="39">GND</text>
<text x="340.1" y="39.9">A10</text>
<text x="115.3" y="44.7">220uF</text>
<text x="126.7" y="44.7">220uF</text>
<text x="138.2" y="44.7">220uF</text>
<text x="148.3" y="44.6">104</text>
<text x="164.1" y="44.9">104</text>
<text x="183.1" y="43.6">220uF</text>
<text x="232.5" y="44.7" transform="rotate(-90 232.5 44.7)">1K</text>
<text x="240.2" y="44.7" transform="rotate(-90 240.2 44.7)">20K</text>
<text x="244.1" y="47.5">GND</text>
<text x="340.1" y="42.5">A9</text>
<text x="109.5" y="53.8">GND</text>
<text x="147.9" y="51.3">康铜丝1.5*15-10MR</text>
<text x="178.2" y="53">CS</text>
<text x="185.5" y="52.5">接线端子</text>
<text x="217.4" y="50">GND</text>
<text x="64.5" y="55.1">TPH4R008NH,L1Q</text>
<text x="231.6" y="59.3">CS</text>
<text x="236.9" y="59.3">VOUT</text>
<text x="85.3" y="65.2">GND</text>
<text x="98" y="66.2">100R</text>
<text x="107.2" y="66.2">1N4148W-TP</text>
<text x="350.3" y="70.4">普中STM32F103c8t6</text>
<text x="99" y="76.4">LO</text>
<text x="37.6" y="80.7">US1M-A</text>
<text x="49.1" y="80.5">12VC17</text>
<text x="116.5" y="79.2">3V3</text>
<text x="122" y="79.4">100uF</text>
<text x="133.5" y="83.5">GND</text>
<text x="179.3" y="78.9">GND</text>
<text x="33.5" y="89.8">EG3013</text>
<text x="53.7" y="88.1">104</text>
<text x="66.4" y="84.8">GND</text>
<text x="205.2" y="87.8">XL7005A</text>
<text x="13" y="95.7">104</text>
<text x="122.2" y="94.4">104</text>
<text x="138.3" y="95.7">12V</text>
<text x="174.5" y="95">VIN</text>
<text x="185.2" y="90.4">100uF</text>
<text x="276.7" y="93.2">VIN</text>
<text x="13.6" y="100">SW</text>
<text x="22.8" y="97.4">HO</text>
<text x="58.2" y="97.5">PWM1</text>
<text x="58.2" y="100">PWM2</text>
<text x="105.8" y="97.5">GND</text>
<text x="177.5" y="96.8">100uH</text>
<text x="23.2" y="102.5">LO</text>
<text x="143.3" y="106.9">100uF</text>
<text x="152.1" y="106.9">106</text>
<text x="162.9" y="107.1">333</text>
<text x="171.7" y="106.9">30K</text>
<text x="280.9" y="104.3">51K</text>
<text x="292.1" y="107.6">VB</text>
<text x="53.8" y="108.4">GND</text>
<text x="99.4" y="113.2">AMS1117-3.3</text>
<text x="188.3" y="113.5">US1M-A</text>
<text x="359.2" y="113.6">A10</text>
<text x="146.3" y="116.1">GND</text>
<text x="171.7" y="117">4.7K</text>
<text x="217.4" y="116.1">GND</text>
<text x="280.9" y="114.5">10K</text>
<text x="291.1" y="114.8">104</text>
<text x="359.2" y="116.1">A9</text>
<text x="183.1" y="122.4">GND</text>
<text x="203.5" y="123.7">GND</text>
<text x="275.8" y="123.4">GND</text>
<text x="116.5" y="127.3">3V3</text>
<text x="166.6" y="126.2">GND</text>
<text x="117.4" y="147.3">K4-12×12_TH</text>
<text x="78.4" y="155.1">3V</text>
<text x="107.1" y="152.1">S1</text>
<text x="12.4" y="159.2">3V3</text>
<text x="30.1" y="159.2">3V3</text>
<text x="46.7" y="159.2">3V3</text>
<text x="87.2" y="157.9">3V3</text>
<text x="116.1" y="157.5">K4-12×12_TH</text>
<text x="105.8" y="162.3">S1</text>
<text x="16.8" y="170.4">10K</text>
<text x="34.5" y="170.4">10K</text>
<text x="51.1" y="170.4">10K</text>
<text x="63.2" y="172">PA2-BELL</text>
<text x="105.8" y="173.7">S2</text>
<text x="116.1" y="168.9">K4-12×12_TH</text>
<text x="384.1" y="171.2" transform="rotate(-90 384.1 171.2)">B11</text>
<text x="386.6" y="171.2" transform="rotate(-90 386.6 171.2)">B10</text>
<text x="75" y="178.3">10K</text>
<text x="90.9" y="178">SS8050</text>
<text x="336.3" y="178.4">A1</text>
<text x="105.8" y="185.1">S3</text>
<text x="116.1" y="180.4">K4-12×12_TH</text>
<text x="341.4" y="180.9">A0</text>
<text x="13" y="188.2">CC</text>
<text x="30.6" y="188.2">CV</text>
<text x="42.7" y="188.2">LED-OUT</text>
<text x="86.6" y="186.9">GND</text>
<text x="130" y="193.5">GND</text>
<text x="224.9" y="207.4">M3铜柱 M3铜柱 M3铜柱 M3铜柱</text>
<text x="107.7" y="244.4">VIN+</text>
<text x="117.9" y="244.4">VIN-</text>
<text x="147.1" y="253.3">VIN+</text>
<text x="168.7" y="253.3">VIN-</text>
<text x="74.7" y="260.9">SDA</text>
<text x="74.8" y="263.4">SCL</text>
<text x="147.1" y="272.3">SDA</text>
<text x="147.1" y="274.9">SCL</text>
<text x="147.1" y="277.4">GND</text>
<text x="147.1" y="280">+5V</text>
</g>
<g font-size="2.3">
<text x="9.1" y="14.5">接线端子</text>
<text x="20.1" y="13.5">1</text>
<text x="87.9" y="16.6" transform="rotate(-90 87.9 16.6)">8</text>
<text x="90.5" y="16.6" transform="rotate(-90 90.5 16.6)">7</text>
<text x="93" y="16.6" transform="rotate(-90 93 16.6)">6</text>
<text x="95.5" y="16.6" transform="rotate(-90 95.5 16.6)">5</text>
<text x="348.9" y="17.3">1</text>
<text x="386" y="17.3">40</text>
<text x="20.1" y="23.6">1</text>
<text x="89.2" y="19.3" transform="rotate(-90 89.2 19.3)">D</text>
<text x="91.7" y="19.3" transform="rotate(-90 91.7 19.3)">D</text>
<text x="94.3" y="19.3" transform="rotate(-90 94.3 19.3)">D</text>
<text x="96.8" y="19.3" transform="rotate(-90 96.8 19.3)">D</text>
<text x="348.9" y="19.8">2</text>
<text x="348.9" y="22.4">3</text>
<text x="350.3" y="18.3">PA0</text>
<text x="351.2" y="21.1">PA1</text>
<text x="351.2" y="23.6">PA2</text>
<text x="380" y="18.6">VCC</text>
<text x="380.5" y="23.6">PB9</text>
<text x="380.5" y="21.1">PB8</text>
<text x="386" y="22.4">38</text>
<text x="386" y="19.8">39</text>
<text x="9.1" y="24.7">接线端子</text>
<text x="87.9" y="28.3" transform="rotate(-90 87.9 28.3)">1</text>
<text x="89.2" y="26" transform="rotate(-90 89.2 26)">S</text>
<text x="90.5" y="28.3" transform="rotate(-90 90.5 28.3)">2</text>
<text x="91.7" y="26" transform="rotate(-90 91.7 26)">S</text>
<text x="93" y="28.3" transform="rotate(-90 93 28.3)">3</text>
<text x="94.3" y="26" transform="rotate(-90 94.3 26)">S</text>
<text x="95.5" y="28.3" transform="rotate(-90 95.5 28.3)">4</text>
<text x="96.8" y="26" transform="rotate(-90 96.8 26)">G</text>
<text x="348.9" y="24.9">4</text>
<text x="348.9" y="27.5">5</text>
<text x="348.9" y="30">6</text>
<text x="351.2" y="26.2">PA3</text>
<text x="351.2" y="28.7">PA4</text>
<text x="379.2" y="28.7">PB11</text>
<text x="379.2" y="26.2">PB10</text>
<text x="386" y="30">35</text>
<text x="386" y="27.5">36</text>
<text x="386" y="24.9">37</text>
<text x="251.1" y="32.5">1</text>
<text x="253.4" y="33.8">OUTA</text>
<text x="266.4" y="33.8">V+</text>
<text x="270.4" y="35.1">7</text>
<text x="270.4" y="32.5">8</text>
<text x="348.9" y="32.5">7</text>
<text x="348.9" y="35.1">8</text>
<text x="351.2" y="31.3">PA5</text>
<text x="351.2" y="33.8">PA6</text>
<text x="379.2" y="31.3">PB12</text>
<text x="380.2" y="33.6">PB13</text>
<text x="386" y="35.1">33</text>
<text x="386" y="32.5">34</text>
<text x="182.6" y="36.3">1</text>
<text x="185.7" y="37.4">接线端子</text>
<text x="251.1" y="37.6">3</text>
<text x="251.1" y="40.2">4</text>
<text x="253.4" y="36.3">INA-</text>
<text x="253.4" y="38.9">INA+</text>
<text x="253.4" y="41.4">V-</text>
<text x="262.9" y="36.3">OUTB</text>
<text x="264.1" y="41.4">INB+</text>
<text x="264.7" y="38.9">INB-</text>
<text x="270.4" y="40.2">5</text>
<text x="270.4" y="37.6">6</text>
<text x="347.6" y="40.2">10</text>
<text x="348.9" y="37.6">9</text>
<text x="351.2" y="36.3">PA7</text>
<text x="351.2" y="38.9">RST</text>
<text x="351.2" y="41.4">PA10</text>
<text x="379.2" y="38.9">PB15</text>
<text x="379.2" y="36.3">PB14</text>
<text x="380.5" y="41.4">EA#</text>
<text x="386" y="40.2">31</text>
<text x="386" y="37.6">32</text>
<text x="87.9" y="45.8" transform="rotate(-90 87.9 45.8)">8</text>
<text x="90.5" y="45.8" transform="rotate(-90 90.5 45.8)">7</text>
<text x="93" y="45.8" transform="rotate(-90 93 45.8)">6</text>
<text x="95.5" y="45.8" transform="rotate(-90 95.5 45.8)">5</text>
<text x="152.1" y="46.5">2</text>
<text x="163.6" y="46.5">1</text>
<text x="182.6" y="46.5">1</text>
<text x="185.7" y="47.5">接线端子</text>
<text x="347.6" y="42.7">11</text>
<text x="347.6" y="45.2">12</text>
<text x="347.6" y="47.8">13</text>
<text x="351.2" y="44">PA9</text>
<text x="351.2" y="46.5">PA8</text>
<text x="377.3" y="46.5">PSEN#</text>
<text x="380.5" y="44">ALE</text>
<text x="386" y="47.8">28</text>
<text x="386" y="45.2">29</text>
<text x="386" y="42.7">30</text>
<text x="89.2" y="48.6" transform="rotate(-90 89.2 48.6)">D</text>
<text x="91.7" y="48.6" transform="rotate(-90 91.7 48.6)">D</text>
<text x="94.3" y="48.6" transform="rotate(-90 94.3 48.6)">D</text>
<text x="96.8" y="48.6" transform="rotate(-90 96.8 48.6)">D</text>
<text x="347.6" y="50.3">14</text>
<text x="347.6" y="52.9">15</text>
<text x="351.2" y="49">PA11</text>
<text x="351.2" y="51.6">PA12</text>
<text x="380.5" y="51.6">PB1</text>
<text x="380.5" y="49">PB0</text>
<text x="386" y="52.9">26</text>
<text x="386" y="50.3">27</text>
<text x="87.9" y="57.5" transform="rotate(-90 87.9 57.5)">1</text>
<text x="89.2" y="55.2" transform="rotate(-90 89.2 55.2)">S</text>
<text x="90.5" y="57.5" transform="rotate(-90 90.5 57.5)">2</text>
<text x="91.7" y="55.2" transform="rotate(-90 91.7 55.2)">S</text>
<text x="93" y="57.5" transform="rotate(-90 93 57.5)">3</text>
<text x="94.3" y="55.2" transform="rotate(-90 94.3 55.2)">S</text>
<text x="95.5" y="57.5" transform="rotate(-90 95.5 57.5)">4</text>
<text x="96.8" y="55.2" transform="rotate(-90 96.8 55.2)">G</text>
<text x="347.6" y="55.4">16</text>
<text x="347.6" y="57.9">17</text>
<text x="351.2" y="54.1">PA13</text>
<text x="351.2" y="56.7">PA14</text>
<text x="351.2" y="59.2">PA15</text>
<text x="380.5" y="59.2">PB4</text>
<text x="380.5" y="56.7">PB3</text>
<text x="380.5" y="54.1">PB2</text>
<text x="386" y="57.9">24</text>
<text x="386" y="55.4">25</text>
<text x="347.6" y="60.5">18</text>
<text x="347.6" y="63">19</text>
<text x="347.6" y="65.6">20</text>
<text x="351.2" y="61.7">XTAL2</text>
<text x="351.2" y="64.3">XTAL1</text>
<text x="380.5" y="64.3">PB6</text>
<text x="380.5" y="61.7">PB5</text>
<text x="386" y="65.6">21</text>
<text x="386" y="63">22</text>
<text x="386" y="60.5">23</text>
<text x="351.2" y="66.8">GND</text>
<text x="380.5" y="66.8">PB7</text>
<text x="31.4" y="93.5">8</text>
<text x="33.7" y="94.8">VB</text>
<text x="42.2" y="94.8">VCC</text>
<text x="48.1" y="93.5">1</text>
<text x="195.3" y="93.5">1</text>
<text x="198.4" y="94.5">VIN</text>
<text x="210" y="94.5">GND</text>
<text x="216.9" y="93.5">8</text>
<text x="31.4" y="101.1">5</text>
<text x="31.4" y="98.6">6</text>
<text x="31.4" y="96">7</text>
<text x="33.7" y="99.8">VS</text>
<text x="33.7" y="97.3">HO</text>
<text x="42.2" y="99.8">LIN#</text>
<text x="43.1" y="97.3">HIN</text>
<text x="48.1" y="96">2</text>
<text x="48.1" y="98.6">3</text>
<text x="48.1" y="101.1">4</text>
<text x="118.9" y="101.7" transform="rotate(-90 118.9 101.7)">1</text>
<text x="121.5" y="101.7" transform="rotate(-90 121.5 101.7)">2</text>
<text x="124" y="101.7" transform="rotate(-90 124 101.7)">3</text>
<text x="195.3" y="98.6">2</text>
<text x="198.4" y="99.6">SW</text>
<text x="210" y="99.6">GND</text>
<text x="216.9" y="98.6">7</text>
<text x="352.8" y="97.1">串口</text>
<text x="33.7" y="102.4">LO</text>
<text x="41.9" y="102.4">GND</text>
<text x="120.2" y="107.5" transform="rotate(-90 120.2 107.5)">Vout</text>
<text x="122.7" y="106.1" transform="rotate(-90 122.7 106.1)">Vin</text>
<text x="195.3" y="103.7">3</text>
<text x="198.4" y="104.7">FB</text>
<text x="210" y="104.7">GND</text>
<text x="216.9" y="103.7">6</text>
<text x="117.6" y="112.9" transform="rotate(-90 117.6 112.9)">GND/ADJ</text>
<text x="195.3" y="108.7">4</text>
<text x="198.4" y="109.8">EN</text>
<text x="210" y="109.8">GND</text>
<text x="216.9" y="108.7">5</text>
<text x="351.9" y="112.5">3</text>
<text x="351.9" y="110">4</text>
<text x="354.2" y="113.8">2</text>
<text x="354.2" y="111.3">3</text>
<text x="354.2" y="108.7">4</text>
<text x="120.2" y="118.7" transform="rotate(-90 120.2 118.7)">Vout</text>
<text x="351.9" y="117.6">1</text>
<text x="351.9" y="115.1">2</text>
<text x="354.2" y="116.4">1</text>
<text x="121.5" y="121" transform="rotate(-90 121.5 121)">4</text>
<text x="115.6" y="153.2">1</text>
<text x="115.6" y="150.6">2</text>
<text x="124" y="153.2">3</text>
<text x="124" y="150.6">4</text>
<text x="86.1" y="160.8">2</text>
<text x="114.3" y="160.8">2</text>
<text x="122.7" y="160.8">4</text>
<text x="378.2" y="161.8">屏幕</text>
<text x="86.1" y="163.3">1</text>
<text x="114.3" y="163.3">1</text>
<text x="122.7" y="163.3">3</text>
<text x="333.8" y="165.7">mpu6050</text>
<text x="114.3" y="172.2">2</text>
<text x="122.7" y="172.2">4</text>
<text x="114.3" y="174.8">1</text>
<text x="122.7" y="174.8">3</text>
<text x="329" y="179.9">4</text>
<text x="331.3" y="178.6">4</text>
<text x="114.3" y="183.7">2</text>
<text x="122.7" y="183.7">4</text>
<text x="329" y="184.9">2</text>
<text x="329" y="182.4">3</text>
<text x="331.3" y="183.7">2</text>
<text x="331.3" y="181.1">3</text>
<text x="114.3" y="186.2">1</text>
<text x="122.7" y="186.2">3</text>
<text x="329" y="187.5">1</text>
<text x="331.3" y="186.2">1</text>
<text x="72.1" y="246.9">IIC地址：0x40</text>
<text x="84.8" y="253.5">1</text>
<text x="84.8" y="256.1">2</text>
<text x="87.9" y="254.5">A1</text>
<text x="87.9" y="257.1">A0</text>
<text x="96.9" y="254.5">VIN+</text>
<text x="97.5" y="257.1">VIN-</text>
<text x="103.9" y="256.1">9</text>
<text x="103.9" y="253.5">10</text>
<text x="138.1" y="256.6">1</text>
<text x="138.1" y="254">2</text>
<text x="141.2" y="255.6">1</text>
<text x="141.2" y="253">2</text>
<text x="159.7" y="256.6">1</text>
<text x="159.7" y="254">2</text>
<text x="162.8" y="255.6">1</text>
<text x="162.8" y="253">2</text>
<text x="84.8" y="258.6">3</text>
<text x="84.8" y="261.1">4</text>
<text x="84.8" y="263.7">5</text>
<text x="87.9" y="259.6">Alert</text>
<text x="87.9" y="262.2">SDA</text>
<text x="95.8" y="259.6">VBUS</text>
<text x="97" y="262.2">GND</text>
<text x="103.9" y="263.7">6</text>
<text x="103.9" y="261.1">7</text>
<text x="103.9" y="258.6">8</text>
<text x="87.9" y="264.7">SCL</text>
<text x="97.7" y="264.7">VS+</text>
<text x="139.8" y="273.8">1</text>
<text x="142.1" y="272.6">1</text>
<text x="142.1" y="275.1">2</text>
<text x="139.8" y="276.4">2</text>
<text x="139.8" y="278.9">3</text>
<text x="139.8" y="281.5">4</text>
<text x="142.1" y="277.6">3</text>
<text x="142.1" y="280.2">4</text>
</g>
<g font-size="2.3" fill="#000080">
<text x="106.2" y="17.9">D5</text>
<text x="350.3" y="14.5">U10</text>
<text x="385.9" y="14.5">VCC</text>
<text x="5.9" y="18.2">U6</text>
<text x="5.9" y="20.8">U7</text>
<text x="26.4" y="19.5">C2</text>
<text x="35.3" y="19.5">C3</text>
<text x="45.5" y="19.5">C4</text>
<text x="56.9" y="19.5">C5</text>
<text x="68.3" y="19.5">C6</text>
<text x="78.5" y="19.5">C7</text>
<text x="271.9" y="21.9" transform="rotate(-90 271.9 21.9)">C1</text>
<text x="80.7" y="27.1">Q1</text>
<text x="105.5" y="25.8">R6</text>
<text x="254.8" y="27.1">U1</text>
<text x="293.1" y="28.4">C8</text>
<text x="103.8" y="34.8">L1</text>
<text x="224.9" y="32.2">R1</text>
<text x="237.6" y="34.7">R3</text>
<text x="275.7" y="34.7">R4</text>
<text x="275.7" y="32.2">R2</text>
<text x="183" y="41.1">C16</text>
<text x="192.5" y="41.1">U8</text>
<text x="223.3" y="38.6">C9</text>
<text x="275.7" y="39.8">R7</text>
<text x="275.7" y="37.3">R5</text>
<text x="115.3" y="42.4">C10</text>
<text x="126.7" y="42.4">C11</text>
<text x="138.2" y="42.4">C12</text>
<text x="148.3" y="42.4">C14</text>
<text x="157.6" y="44.9">R10</text>
<text x="163.9" y="42.3">C15</text>
<text x="192.5" y="43.6">U9</text>
<text x="80.7" y="52.5">Q2</text>
<text x="232.5" y="55.6" transform="rotate(-90 232.5 55.6)">R8</text>
<text x="240.2" y="55.6" transform="rotate(-90 240.2 55.6)">R9</text>
<text x="98" y="64">R11</text>
<text x="107.2" y="64">D1</text>
<text x="122" y="77.1">C22</text>
<text x="37.6" y="78.4">D3</text>
<text x="39" y="87.6">U2</text>
<text x="122" y="88.1">C24</text>
<text x="185.2" y="88.1">C23</text>
<text x="205.2" y="85.6">U4</text>
<text x="12.8" y="93.2">C20</text>
<text x="172.4" y="97">L2</text>
<text x="143.3" y="104.6">C13</text>
<text x="152.1" y="104.6">C26</text>
<text x="163.3" y="104.6">C27</text>
<text x="171.7" y="104.6">R15</text>
<text x="280.9" y="102.1">R18</text>
<text x="349" y="106">H7</text>
<text x="354.6" y="106">3V3</text>
<text x="110.6" y="111">U5</text>
<text x="189" y="110.9">D4</text>
<text x="280.9" y="112.3">R20</text>
<text x="291.6" y="112.2">C33</text>
<text x="171.7" y="114.8">R16</text>
<text x="371.4" y="114.1" transform="rotate(-90 371.4 114.1)">GND</text>
<text x="117.4" y="145">KEY4</text>
<text x="78.4" y="152.9">BUZZER1</text>
<text x="116.1" y="155.2">KEY1</text>
<text x="116.1" y="166.6">KEY2</text>
<text x="16.8" y="168.1">R12</text>
<text x="34.5" y="168.1">R13</text>
<text x="51.1" y="168.1">R14</text>
<text x="75.7" y="173.2">R19</text>
<text x="379.9" y="170.7">+5V</text>
<text x="392.2" y="173.3">OLED2</text>
<text x="20.5" y="179.6" transform="rotate(-90 20.5 179.6)">CC</text>
<text x="39.5" y="179.5" transform="rotate(-90 39.5 179.5)">CV</text>
<text x="90.9" y="175.8">Q3</text>
<text x="116.1" y="178.1">KEY3</text>
<text x="326.1" y="175.8">H8</text>
<text x="373.9" y="176.3" transform="rotate(-90 373.9 176.3)">GND</text>
<text x="56" y="180.4" transform="rotate(-90 56 180.4)">OUT</text>
<text x="339.3" y="191.1">3V3</text>
<text x="348.5" y="186.5" transform="rotate(-90 348.5 186.5)">GND</text>
<text x="224.9" y="205.2">TP1</text>
<text x="233.8" y="205.2">TP2</text>
<text x="242.7" y="205.2">TP3</text>
<text x="251.6" y="205.2">TP4</text>
<text x="87.4" y="250.2">U11</text>
<text x="110.2" y="248">R23</text>
<text x="110.2" y="250.7">0.01</text>
<text x="134.4" y="250.2">IN1</text>
<text x="156" y="250.2">OUT1</text>
<text x="74.2" y="257.6" transform="rotate(-90 74.2 257.6)">GND</text>
<text x="125" y="263.9" transform="rotate(-90 125 263.9)">GND</text>
<text x="73.4" y="269.8">R21</text>
<text x="83.6" y="269.8">R22</text>
<text x="114" y="268.5">100nF</text>
<text x="115.3" y="266">C34</text>
<text x="134.4" y="269.8">H1</text>
<text x="142" y="266">GND</text>
<text x="163.6" y="266">GND</text>
<text x="70.9" y="272.3">4.7K</text>
<text x="83.6" y="272.3">4.7K</text>
<text x="117.4" y="277.4" transform="rotate(-90 117.4 277.4)">+5V</text>
</g>
<text font-size="2.3" fill="#a00000" x="357.9" y="13.3">普中STM32F103</text>
<text font-size="1.2" x="377.9" y="176.4">GND VCC SCL SDA</text>
</svg>
